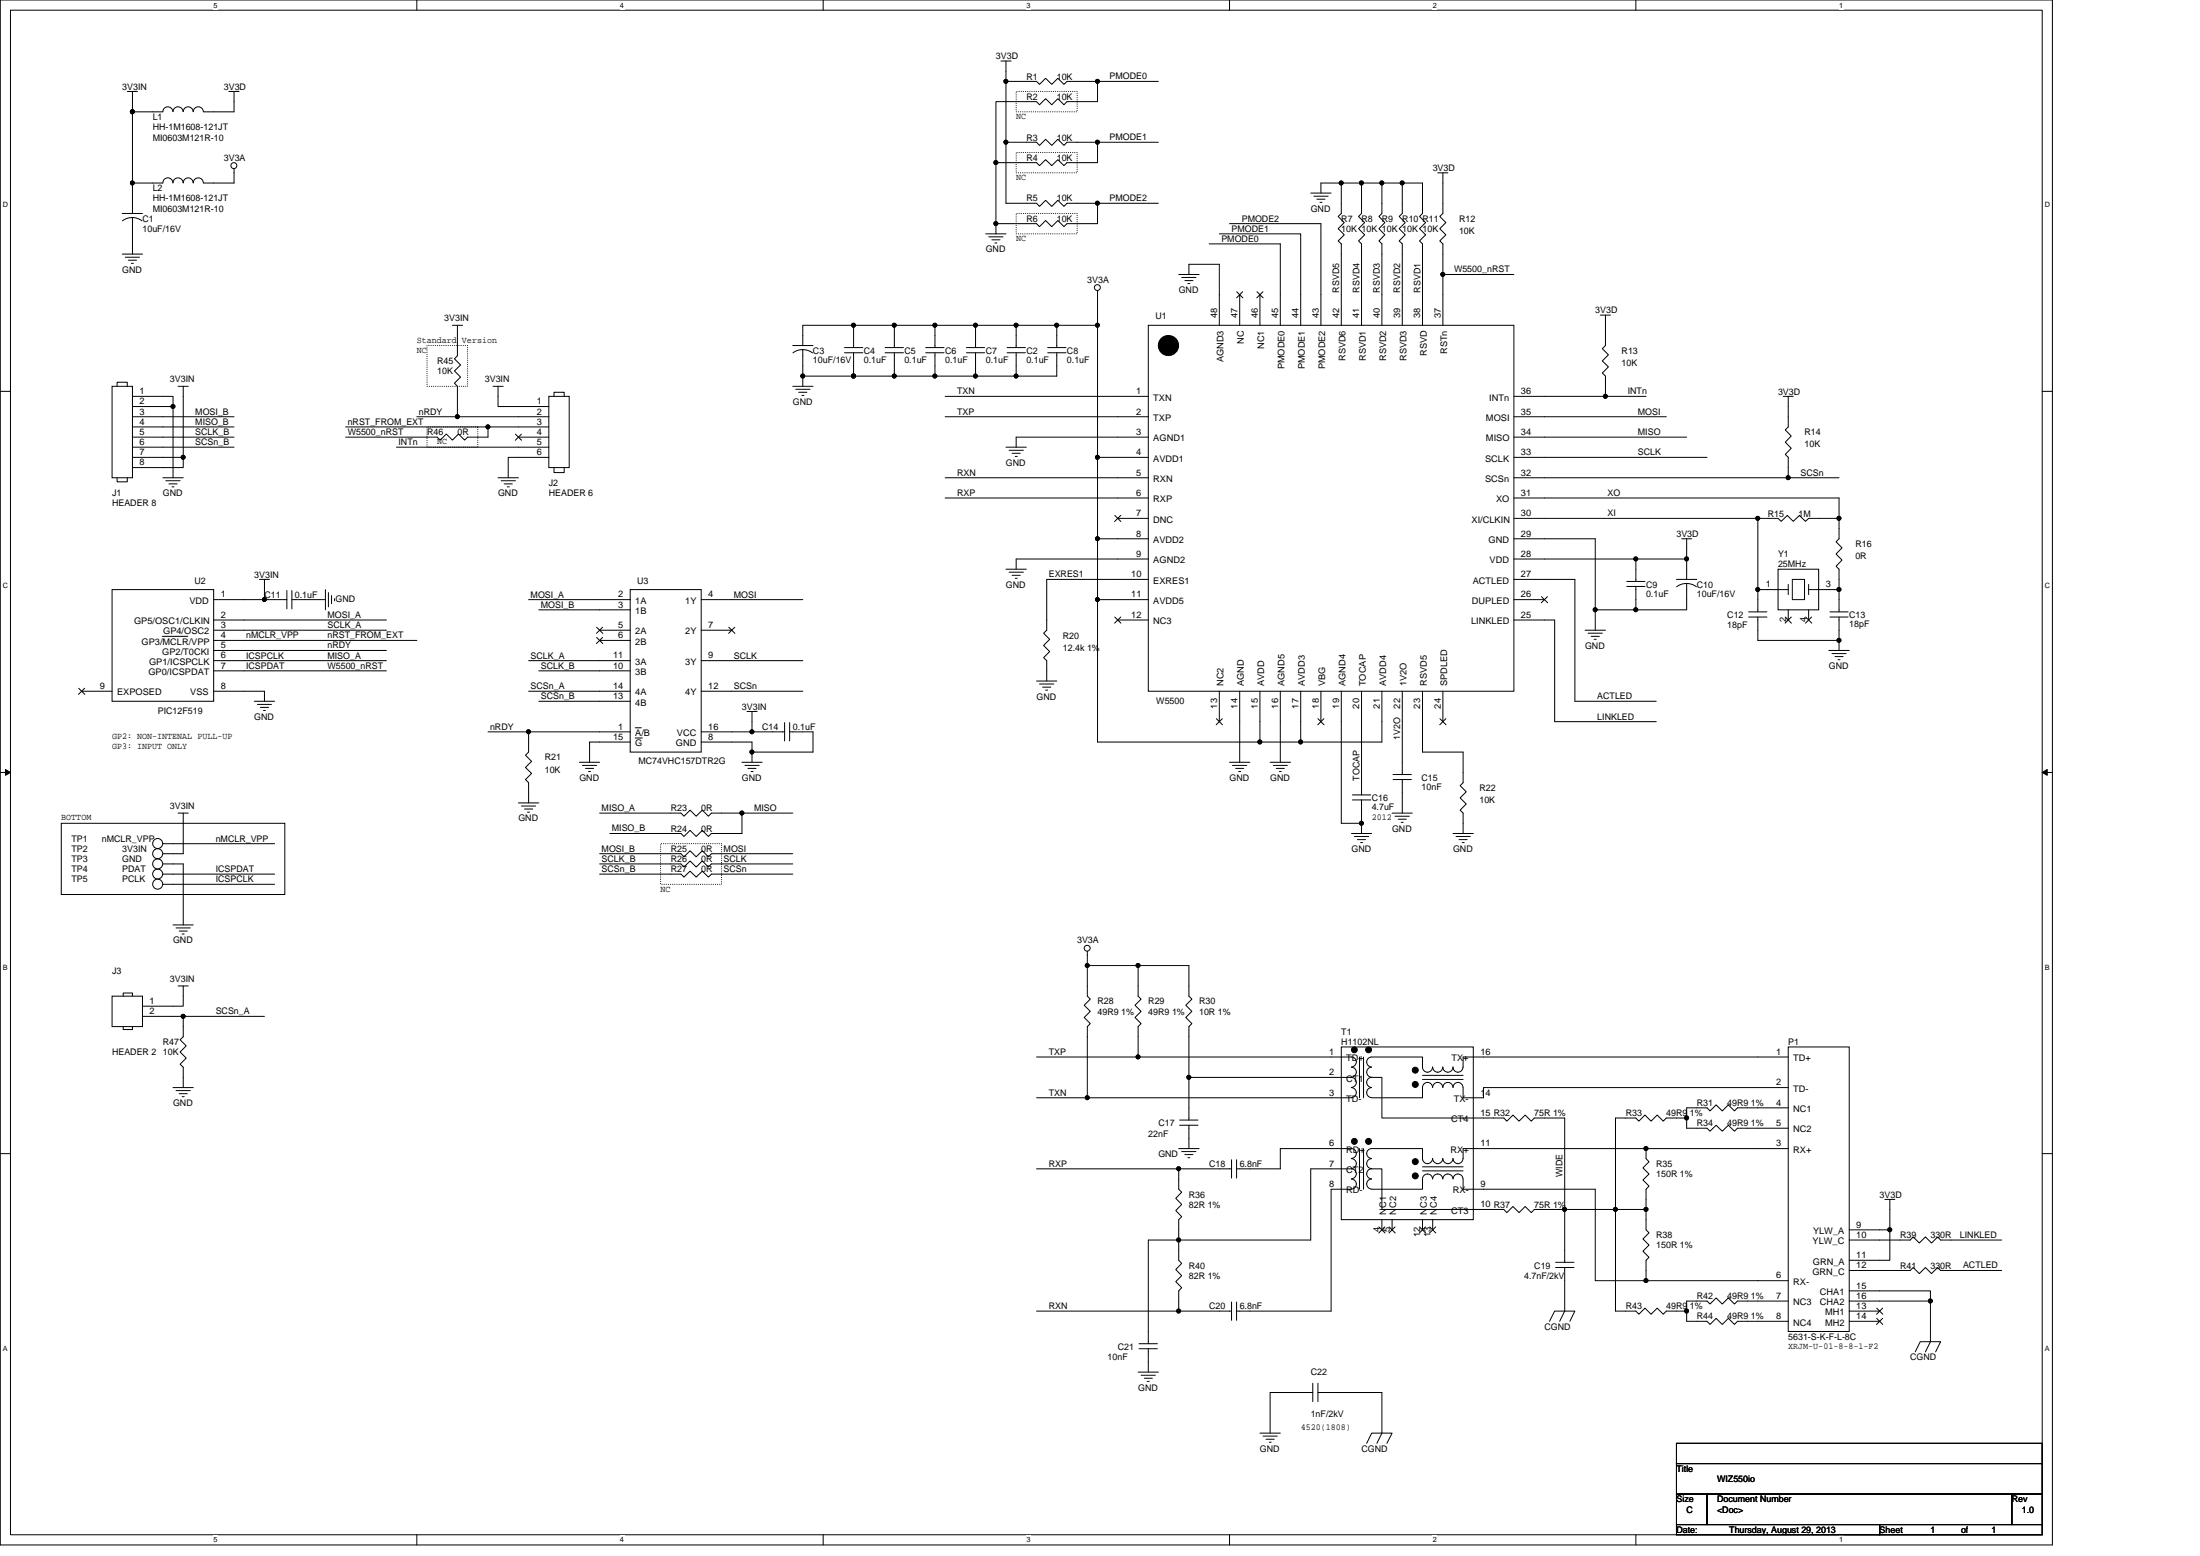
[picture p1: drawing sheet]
<svg xmlns="http://www.w3.org/2000/svg" width="297mm" height="210mm" viewBox="0 0 297 210" stroke-linecap="round" stroke-linejoin="round" font-family="sans-serif">
<path d="M0 0h277.1v208.5h-277.1zM1.4 1.4h274.3v205.7h-274.3z" fill="none" stroke="#000" stroke-width=".14"/>
<g fill="#fff">
<path d="M28.8 .1h.6v1.1h-.6z"/>
<path d="M28.8 207.3h.6v1.1h-.6z"/>
</g>
<path d="M56.3 0v1.4M56.3 207.1v1.4" fill="none" stroke="#000" stroke-width=".14"/>
<g fill="#fff">
<path d="M83.7 .1h.6v1.1h-.6z"/>
<path d="M83.7 207.3h.6v1.1h-.6z"/>
</g>
<path d="M111.1 0v1.4M111.1 207.1v1.4" fill="none" stroke="#000" stroke-width=".14"/>
<g fill="#fff">
<path d="M138.6 .1h.5v1.1h-.5z"/>
<path d="M138.6 207.3h.5v1.1h-.5z"/>
</g>
<path d="M166 0v1.4M166 207.1v1.4" fill="none" stroke="#000" stroke-width=".14"/>
<g fill="#fff">
<path d="M193.4 .1h.6v1.1h-.6z"/>
<path d="M193.4 207.3h.6v1.1h-.6z"/>
</g>
<path d="M220.9 0v1.4M220.9 207.1v1.4" fill="none" stroke="#000" stroke-width=".14"/>
<g fill="#fff">
<path d="M248.3 .1h.6v1.1h-.6z"/>
<path d="M248.3 207.3h.6v1.1h-.6z"/>
<path d="M.4 27.1h.7v1.1h-.7z"/>
<path d="M276.1 27.1h.7v1.1h-.7z"/>
<path d="M.4 78.5h.7v1.1h-.7z"/>
<path d="M276.1 78.5h.7v1.1h-.7z"/>
</g>
<path d="M0 52.8h1.4M275.7 52.8h1.4" fill="none" stroke="#000" stroke-width=".14"/>
<g fill="#fff">
<path d="M.4 130h.7v1.1h-.7z"/>
<path d="M276.1 130h.7v1.1h-.7z"/>
</g>
<path d="M0 104.2h1.4M275.7 104.2h1.4" fill="none" stroke="#000" stroke-width=".14"/>
<path d="M.7 103.8l.7 .4-.7 .4zM275.7 104.2l.7-.4v.8z" fill="#000" stroke="#000" stroke-width=".14"/>
<g fill="#fff">
<path d="M.4 181.4h.7v1.1h-.7z"/>
<path d="M276.1 181.4h.7v1.1h-.7z"/>
</g>
<g fill="none" stroke="#000" stroke-width=".14">
<path d="M17.2 12.3h1.4M17.9 15.1v9.6M17.9 15.1h4.1M17.9 12.3v2.8M22 15.1a.69 .69 0 0 1 .7-.7 .69 .69 0 0 1 .7 .7 .68 .68 0 0 1 .6-.7 .68 .68 0 0 1 .7 .7M24.7 15.1a.67 .67 0 0 1 .7-.7 .67 .67 0 0 1 .7 .7M26.1 15.1a.68 .68 0 0 1 .7-.7 .68 .68 0 0 1 .6 .7M30.9 12.3h1.4M31.6 12.3v2.8h-4.1M135.1 8.2h1.4M135.8 8.2v2.8M135.8 11v8.2"/>
<path d="M135.8 11h4.2l.4 .4 .8-.8 .8 .8 .8-.8 .9 .8 .4-.4h4.1M135.8 19.2h4.2l.4 .4 .8-.8 .8 .8 .8-.8 .9 .8 .4-.4h4.1M135.8 19.2v8.2h4.2l.4 .5 .8-.9 .8 .9 .8-.9 .9 .9 .4-.5h4.1M148.2 11h8.2M148.2 19.2h8.2M148.2 19.2v2.7h-4.1l-.4 .5-.9-.9-.8 .9-.8-.9-.8 .9-.4-.5h-5.5M148.2 11v2.7h-4.1l-.4 .4-.9-.8-.8 .8-.8-.8-.8 .8-.4-.4h-5.5v8.2M16.5 34.3h2.7M16.5 28.8h2.7M16.5 29.8a2.15 2.15 0 0 1 1.4-.4 2.14 2.14 0 0 1 1.3 .4M16.9 34.7h1.9M17.3 35.1h1.1"/>
<path d="M17.7 35.5h.3M17.9 24.7v4.1M17.9 24.7h4.1M17.9 29.4v4.9M22 24.7a.69 .69 0 0 1 .7-.7 .69 .69 0 0 1 .7 .7 .68 .68 0 0 1 .6-.7 .68 .68 0 0 1 .7 .7M24.7 24.7a.67 .67 0 0 1 .7-.7 .67 .67 0 0 1 .7 .7M26.1 24.7a.68 .68 0 0 1 .7-.7 .68 .68 0 0 1 .6 .7M31.6 22.8v1.9h-4.1M133.1 31.6h2.7M133.5 32h1.9M133.9 32.4h1.1M134.3 32.8h.3"/>
<path d="M134.5 21.9v8.3M134.5 30.2v1.4M148.2 27.4h8.2M148.2 39.2v4.7M148.2 27.4v2.8h-4.1l-.4 .4-.9-.8-.8 .8-.8-.8-.8 .8-.4-.4h-5.5M159.1 37h2.8M159.6 37.4h1.9M160 37.9h1.1M160.4 38.3h.3M160.5 37v-1.3h4.1v8.2M163.3 32.9h9.6v11M164.6 31.6h11v12.3"/>
<path d="M166 30.2h12.3v13.7M167 39.4l.8 .8M167.4 39.8v4.1M167.8 39.4l-.8 .8M169.7 39.4l.8 .8M170.1 39.8v4.1M170.5 39.4l-.8 .8M177 26.1h2.7M177.4 26.5h1.9M177.8 26.9h1.1M178.2 27.3h.3M181.1 24.7h2.7"/>
<path d="M181.1 24.7h-2.8v1.4M181.1 24.7v4.1l-.4 .4 .8 .8-.8 .9 .8 .8-.8 .8 .4 .4v11M183.8 24.7h2.8M183.8 24.7v4.1l-.4 .4 .9 .8-.9 .9 .9 .8-.9 .8 .4 .4v11M186.6 24.7h2.7M186.6 24.7v4.1l-.4 .4 .8 .8-.8 .9 .8 .8-.8 .8 .4 .4v11M189.3 24.7h2.8v4.1l-.4 .4 .8 .8-.8 .9 .8 .8-.8 .8 .4 .4v11M189.3 24.7v4.1l-.4 .4 .8 .8-.8 .9 .8 .8-.8 .8 .4 .4v11M194.1 23.3h1.4M194.8 23.3v5.5l-.4 .4 .8 .8-.8 .9 .8 .8-.8 .8 .4 .4v4.1M194.8 37h9.6M194.8 37v6.9"/>
<path d="M15.1 52.1h2.8v12.4h-2.8zM15.8 52.1v-.5h1.4v.5M17.9 54.9h5.5M17.9 59h13.7M17.9 57.6h13.7M17.9 56.2h13.7M17.9 53.5h5.5v1.4M23.4 54.9v9.6M24 52.1h1.4M24.7 52.1v9.6M46.7 57.6h19.2M61.1 43.9h1.4"/>
<path d="M61.8 56.2h12.3M61.8 43.9v4.1l-.4 .4 .8 .9-.8 .8 .8 .8-.8 .8 .4 .4v4.1h-5.5M65.9 57.6h8.2M65.9 57.6v1.4h-2.8l-.4 .4-.8-.8-.8 .8-.8-.8-.9 .8-.4-.4h-12.3M66.6 52.1h1.3M67.2 52.1v2.8h6.9M69.6 58.6l.8 .8M70 59h4.1M70.4 58.6l-.8 .8M74.1 53.5h2.8v9.6h-2.8zM74.8 53.5v-.6h1.4v.6M107 46.6h2.8"/>
<path d="M107 52.1h2.8M107.1 47.6a2.05 2.05 0 0 1 1.3-.4 2.14 2.14 0 0 1 1.3 .4M107.4 52.5h2M107.8 52.9h1.1M108.3 53.4h.2M108.4 47.2v3.6M108.4 50.8h6.8M108.4 50.8v1.3M114 47.6h2.5M114 46.9h2.5M115.2 47.6v3.2M115.2 43.9h-6.8v2.7"/>
<path d="M115.2 43.9v3M115.2 50.8h5.6M115.2 43.9h5.6M119.5 47.6h2.5M119.5 46.9h2.5M120.8 47.6v3.2M120.8 43.9v3M120.8 43.9h5.4M120.8 50.8h5.4M125 47.6h2.5M125 46.9h2.5M126.2 47.6v3.2"/>
<path d="M126.2 43.9v3M126.2 43.9h5.5M126.2 50.8h5.5M127.6 53.5h27.4M127.6 56.2h27.4M130.5 47.6h2.4M130.5 46.9h2.4M131.7 47.6v3.2M131.7 43.9v3M131.7 50.8h5.5M131.7 43.9h5.5M136 47.6h2.4"/>
<path d="M136 46.9h2.4M137.2 47.6v3.2M137.2 43.9v3M137.2 43.9h5.5M141.5 47.6h2.4M141.5 46.9h2.4M142.7 47.6v3.2h-5.5M142.7 43.9h5.5M142.7 43.9v3M148.2 43.9v17.8M155 59h-17.8v1.3M155 43.9h49.4v49.4h-49.4z"/>
<path d="M204.4 59h23.3M204.4 56.2h20.6M204.4 53.5h12.4M216.1 42.5h1.3M216.8 53.5h5.4M216.8 42.5v4.1l-.5 .5 .9 .8-.9 .8 .9 .8-.9 .8 .5 .5v2.7M240.8 53.5h1.3M241.4 53.5v4.1l-.4 .4 .8 .8-.8 .9 .8 .8-.8 .8 .4 .4v2.8M15.1 79.6h13.7v15h-13.7zM15.8 64.5v.5h1.4v-.5M17.9 61.7h6.8M17.9 60.3h13.7"/>
<path d="M22 64.5h2.7M22.4 64.9h1.9M22.8 65.3h1.1M23.2 65.7h.3M24.7 61.7v1.4h-6.8M35 78.2h1.4M35.7 78.2v2.7M38.7 79.7v2.5M39.4 79.7v2.5M43.9 79.6v2.7M44.3 80v1.9M53.5 60.3h20.6"/>
<path d="M67.2 64.5h2.8M67.7 64.9h1.9M68.1 65.3h1.1M68.5 65.7h.3M74.1 61.7h-5.5v2.8M74.8 63.1v.7h1.4v-.7M85.1 79.6h9.6v21.9h-9.6zM127.6 67.2h27.4M135.8 60.3h2.8M135.8 76.8h2.8M136.2 60.8h2M136.2 77.2h2"/>
<path d="M136.6 61.2h1.1M136.6 77.6h1.1M137.1 61.6h.2M137.1 78h.2M148.2 61.7v11M148.2 61.7h6.8M148.2 72.7h6.8M148.2 72.7v8.2M150.5 69.6l.8 .8M150.9 70h4.1M151.3 69.6l-.8 .8M155 78.2h-13.7v6.8l-.4 .4 .8 .9-.8 .8 .8 .8-.8 .9 .4 .4v2.7"/>
<path d="M155 75.4h-17.8v1.4M155 64.5h-27.4M204.4 72.7h11v9.6M204.4 70h32.9M204.4 67.2h43.9v2.8M204.4 75.4h16.5M204.4 64.5h37M204.4 78.2h8.2v16.4h11M219.6 79.1h2.5M219.6 78.5h2.5M220.9 75.4v3.1M220.9 79.1v3.2"/>
<path d="M220.9 75.4h6.8M226.4 78.2h2.7M226.4 79.2a2.22 2.22 0 0 1 2.6 0M227.1 72.7h1.3M227.7 75.4v2.8M227.7 72.7v2.7M227.7 78.7v3.6h-6.8M230.5 61.7h-26.1M237.3 79.6v3M237.3 70v9.6h4.1M240.1 76.8h5.5v5.5h-5.5zM241.4 64.5h6.9"/>
<path d="M241.4 78.9v1.3M242 78.2h1.6v2.7h-1.6zM244.2 79.6h4.1M244.2 78.9v1.3M248.3 70v2.7l-.4 .4 .8 .8-.8 .9 .8 .8-.8 .8 .4 .4v2.8M248.3 70h-4.1l-.4 .4-.9-.8-.8 .8-.8-.8-.8 .8-.4-.4h-2.8M248.3 79.6v3M10.6 92.9l.8 .8M11 93.3h4.1M11.4 92.9l-.8 .8M21.9 85.9h3.5M28.8 93.3h6.9v1.3"/>
<path d="M28.8 80.9h6.9M28.8 83.7h23.4M28.8 85h23.4M28.8 87.8h23.4M28.8 90.5h23.4M28.8 86.4h27.5M28.8 89.2h23.4M34.3 94.6h2.8M34.8 95.1h1.9M35.2 95.5h1.1M35.6 95.9h.2M35.7 80.9h3"/>
<path d="M39.4 80.9h4.5M44.8 80.4v1.1M45.2 80.8v.3M65.9 98.8h5.5v2.7l-.5 .4 .9 .8-.9 .9 .9 .8-.9 .8 .5 .4v2.8M71.4 89.2h13.7M71.4 80.9h13.7M71.4 98.8h13.7M71.4 93.3h13.7M72.7 82.3h12.4M72.7 90.5h12.4M72.7 94.6h12.4M80.6 84.6l.8 .9"/>
<path d="M80.6 86l.8 .8M81 85h4.1M81 86.4h4.1M81.4 84.6l-.9 .9M81.4 86l-.9 .8M85.8 98.2h.8M85.8 99.6h.9M94.7 98.8h6.8M94.7 80.9h13.7M94.7 89.2h13.7M94.7 85h4.1M98.4 84.6l.8 .9"/>
<path d="M99.2 84.6l-.8 .9M100.9 96h1.3M101.5 98.8h4.4M101.5 96v2.8M105.9 97.5v2.5M106.6 98.8h3.2v2.7h-8.3M106.6 97.5v2.5M108.4 93.3h-13.7M140 91.9h2.7M140.4 92.3h1.9M140.8 92.7h1.1M141.2 93.1h.3"/>
<path d="M148.2 80.9v19.2h21.9M148.2 80.9h6.8M150.5 83.3l.8 .8M150.9 83.7h4.1M151.3 83.3l-.8 .8M164.2 97l.9 .8M164.6 93.3v4.1M165 97l-.8 .8M167.4 93.3v9.6M170.1 93.3v6.8M172.9 93.3v9.6M175.6 93.3v6.8"/>
<path d="M177.9 97l.9 .8M178.3 93.3v4.1M178.7 97l-.8 .8M181.1 93.3v17.8h2.7M183.8 93.3v14M186.6 93.3v6.8h-11M189.3 93.3v11.2M192.1 93.3v8.2h5.4v4.1l-.4 .4 .9 .8-.9 .9 .9 .8-.9 .8 .4 .4v2.8M194.4 97l.8 .8M194.8 93.3v4.1M195.2 97l-.8 .8M204.4 83.7h5.5v13.7h13.7"/>
<path d="M204.4 80.9h4.1M208.1 80.5l.9 .8M208.9 80.5l-.8 .8M214 85h2.8M214.4 85.4h1.9M214.8 85.9h1.1M215.2 86.3h.3M215.4 82.3h5.5M215.4 82.3v2.7M236.1 83.3h2.5M236.1 82.6h2.5M237.3 83.3v3.1h11"/>
<path d="M241 83.3l.9 .8M241.4 82.3v1.4M241.8 83.3l-.8 .8M243.8 83.3l.8 .8M244.2 82.3v1.4M244.6 83.3l-.8 .8M246.9 87.8h2.8M247.1 83.3h2.4M247.1 82.6h2.4M247.4 88.2h1.9M247.8 88.6h1.1M248.2 89h.2"/>
<path d="M248.3 83.3v4.5M8.3 111.1h30.2v9.6h-30.2zM22 113.9h15.1M22 118h15.1M22 116.6h2.7v8.2M24 109.7h1.4M24.7 109.7v5.5h-2.7M37.1 119.3h-15.1M70 108.4h2.7M70.4 108.8h1.9M70.8 109.2h1.1M71.2 109.6h.3"/>
<path d="M78.2 102.9h2.8M78.6 103.3h2M79.1 103.7h1.1M79.5 104.1h.2M81 118h10.9l.4 .4 .9-.8 .8 .8 .8-.8 .8 .8 .5-.4h10.9M81 116.6h10.9l.4 .4 .9-.8 .8 .8 .8-.8 .8 .8 .5-.4h10.9M81 115.2h10.9l.4 .4 .9-.8 .8 .8 .8-.8 .8 .8 .5-.4h10.9M81 109.7h10.9l.4 .5 .9-.9 .8 .9 .8-.9 .8 .9 .5-.5h4.1M85.1 100.1h-5.5v2.8M94.7 100.1h6.8v1.4M100.2 109.7v2.8h-4.1l-.5 .4-.8-.8-.8 .8-.8-.8-.9 .8-.4-.4h-9.6M100.2 102.9h2.7"/>
<path d="M100.2 109.7h6.8M100.6 103.3h1.9M101 103.7h1.1M101.4 104.1h.3M101.5 101.5v1.4M166 102.9h2.8M166.4 103.3h1.9M166.8 103.7h1.1M167.2 104.1h.3M170.1 100.1h5.5M171.5 102.9h2.7M171.9 103.3h1.9"/>
<path d="M172.3 103.7h1.1M172.7 104.1h.3M182.5 112.5h2.7M182.6 108h2.5M182.6 107.3h2.5M182.9 112.9h1.9M183.3 113.3h1.1M183.7 113.7h.3M183.8 108v3.1M183.8 111.1v1.4M188 109.7h2.7M188.1 105.2h2.5"/>
<path d="M188.1 104.5h2.5M188.4 110.2h1.9M188.8 110.6h1.1M189.2 111h.3M189.3 105.2v4.5M196.2 112.5h2.7M196.6 112.9h1.9M197 113.3h1.1M197.4 113.7h.3M15.1 134.4h4.1v4.1h-4.1zM16.6 138.5v.4h1.3v-.4M16.6 134.4v-.4h1.3v.4"/>
<path d="M19.2 137.2h5.5M23.4 124.8h2.7M23.8 125.2h1.9M24 133.1h1.4M24.2 125.6h1.1M24.6 126h.3M24.7 137.2v2.7l-.4 .4 .8 .8-.8 .9 .8 .8-.8 .8 .4 .4v2.8M24.7 137.2h11M24.7 133.1v2.7h-5.5M146.8 128.4v1.9M146.8 130.3v4.1l.4 .4-.8 .9 .8 .8-.8 .8 .8 .8-.4 .4v9.6M146.8 130.3h6.9"/>
<path d="M153.7 130.3v4.1l.4 .4-.9 .9 .9 .8-.9 .8 .9 .8-.4 .4v4.1M153.7 130.3h6.8v4.1l.4 .4-.8 .9 .8 .8-.8 .8 .8 .8-.4 .4v6.9M0 155.7h1.4M23.4 146.8h2.7M23.8 147.2h1.9M24.2 147.6h1.1M24.6 148h.3M140 148.1h6.8M140 142.6h13.7M140 157.7h19.1M146.8 148.1h35.7M153.7 142.6h28.8"/>
<path d="M159.1 157.7h7.2M159.1 157.7v2.8l.5 .4-.9 .8 .9 .8-.9 .9 .9 .8-.5 .4v2.7M159.1 155h2.8M159.3 151.8h2.5M159.3 151.2h2.5M159.6 155.4h1.9M160 155.8h1.1M160.4 156.2h.3M160.5 151.8v3.2M160.5 145.4h22M160.5 145.4v5.8M166.3 156.5v2.5"/>
<path d="M167 156.5v2.5M181.1 141.3h17.8v23.3h-17.8zM182.5 155a.67 .67 0 0 1 .6 .7 .67 .67 0 0 1-.6 .6 .69 .69 0 0 1 .6 .7 .69 .69 0 0 1-.6 .7M182.5 144a.69 .69 0 0 1 .6 .7 .69 .69 0 0 1-.6 .7 .69 .69 0 0 1 .6 .7 .69 .69 0 0 1-.6 .7 .68 .68 0 0 1 .6 .6 .68 .68 0 0 1-.6 .7M182.5 142.6a.68 .68 0 0 1 .6 .7 .68 .68 0 0 1-.6 .7M182.5 157.7a.68 .68 0 0 1 .6 .7 .68 .68 0 0 1-.6 .7M182.5 159.1a.68 .68 0 0 1 .6 .7 .68 .68 0 0 1-.6 .7M182.5 155h-9.6v2.7h-5.9M182.5 157.7h-5.5v9.6h-17.9M183.6 142.6v5.5M183.6 155v5.5M184.1 155v5.5"/>
<path d="M184.1 142.6v5.5M185.2 155a.67 .67 0 0 0-.7 .7 .67 .67 0 0 0 .7 .6 .69 .69 0 0 0-.7 .7 .69 .69 0 0 0 .7 .7M185.2 144a.69 .69 0 0 0-.7 .7 .69 .69 0 0 0 .7 .7 .68 .68 0 0 0-.7 .7 .68 .68 0 0 0 .7 .6 .69 .69 0 0 0-.7 .7 .69 .69 0 0 0 .7 .7M185.2 142.6a.68 .68 0 0 0-.7 .7 .68 .68 0 0 0 .7 .7M185.2 159.1a.68 .68 0 0 0-.7 .7 .68 .68 0 0 0 .7 .7M185.2 157.7a.68 .68 0 0 0-.7 .7 .68 .68 0 0 0 .7 .7M185.2 145.4h1.4v5.5h16.4l.5 .4 .8-.8 .8 .8 .8-.8 .9 .8 .4-.4h4.1v12.3M185.2 157.7h1.4v5.5h16.4l.5 .4 .8-.8 .8 .8 .8-.8 .9 .8 .4-.4h4.1M185.2 155h6.9v1.3a.68 .68 0 0 0 .6 .7 .68 .68 0 0 0 .7-.7M185.2 142.6h6.9v1.4M192.1 158h5.4M192.1 145.1h5.4"/>
<path d="M192.1 144a.68 .68 0 0 0 .6 .7 .68 .68 0 0 0 .7-.7M192.1 159.1v1.4h-6.9M192.1 146.8h.1M192.1 156.4h.1M192.1 145.7h5.4M192.1 157.5h5.4M193.4 159.1a.68 .68 0 0 0-.7-.7 .68 .68 0 0 0-.6 .7M193.4 146.7a.68 .68 0 0 0-.7-.6 .68 .68 0 0 0-.6 .6v1.4h-6.9M193.4 146.7a.68 .68 0 0 1 .7-.6 .68 .68 0 0 1 .7 .6M194.8 144a.68 .68 0 0 1-.7 .7 .68 .68 0 0 1-.7-.7M194.8 156.3a.68 .68 0 0 1-.7 .7 .68 .68 0 0 1-.7-.7M194.8 159.1a.68 .68 0 0 0-.7-.7 .68 .68 0 0 0-.7 .7"/>
<path d="M194.8 144a.69 .69 0 0 0 .7 .7 .69 .69 0 0 0 .7-.7 .67 .67 0 0 0 .7 .7 .67 .67 0 0 0 .6-.7M194.8 146.7a.69 .69 0 0 1 .7-.6 .69 .69 0 0 1 .7 .6 .68 .68 0 0 1 .7-.6 .68 .68 0 0 1 .6 .7v1.3h2.8v-1.3h41.1M197.5 159.1a.68 .68 0 0 0-.7-.7 .68 .68 0 0 0-.6 .7 .68 .68 0 0 0-.7-.7 .68 .68 0 0 0-.7 .7M197.5 150.9h.1M197.5 159.1v1.4h17.9v12.3h6.8M222.2 155h-24.7v1.3a.67 .67 0 0 1-.6 .7 .67 .67 0 0 1-.7-.7 .69 .69 0 0 1-.7 .7 .69 .69 0 0 1-.7-.7M222.2 155v1.4l.4 .4-.8 .8 .8 .8-.8 .8 .8 .9-.4 .4v2.7M222.2 155h19.2M227.7 150.9v1.4h2.8l.4 .4 .8-.9 .8 .9 .9-.9 .8 .9 .4-.4h6.8M227.7 150.9h-2.7l-.4 .4-.9-.8-.8 .8-.8-.8-.8 .8-.4-.4h-2.8v12.3M241.4 141.3h8.3v38.4h-8.3zM241.4 142.6h-43.9v1.4"/>
<path d="M241.4 149.5h-6.8l-.4 .4-.8-.8-.9 .8-.8-.8-.8 .8-.4-.4h-2.8v1.4M275.7 155.7h1.4M140 176.9h19.1M159.1 167.3v2.8l.5 .4-.9 .8 .9 .8-.9 .9 .9 .8-.5 .4v2.7M159.1 167.3h-4.1v14M166.3 175.7v2.5M166.3 176.9h-7.2M167 175.7v2.5M182.5 160.5h-2.8v16.4h-12.7M186.2 165.6l.8 .8M186.6 164.6v1.4M187 165.6l-.8 .8"/>
<path d="M187.6 165.6l.8 .8M188 164.6v1.4M188.4 165.6l-.9 .8M191.7 165.6l.8 .8M192.1 164.6v1.4M192.5 165.6l-.9 .8M193 165.6l.9 .8M193.4 164.6v1.4M193.8 165.6l-.8 .8M209.2 178.3l.7-1.4h2.7l-.6 1.4M210 171h2.5M210 170.3h2.5"/>
<path d="M211.3 163.2v7.1M211.3 171v5.9l-.7 1.4M211.3 163.2h6.8M218.1 163.2h4.1M218.1 163.2v13.7h2.8l.4 .5 .8-.9 .8 .9 .8-.9 .9 .9 .4-.5h2.7M222.2 163.2v2.8l.4 .4-.8 .8 .8 .8-.8 .8 .8 .9-.4 .4v2.7M227.7 176.9v1.4h2.8l.4 .4 .8-.8 .8 .8 .9-.8 .8 .8 .4-.4h6.8M241.4 172.8h-19.2M241.4 175.6h-6.8l-.4 .4-.8-.8-.9 .8-.8-.8-.8 .8-.4-.4h-2.8v1.3M249.7 167.3h8.2l.4-.4 .8 .8 .9-.8 .8 .8 .8-.8 .4 .4h8.3M249.7 171.4h8.2l.4-.4 .8 .9 .9-.9 .8 .9 .8-.9 .4 .4 8.3 .1M249.7 174.2h10.9v1.4"/>
<path d="M249.7 176.9h4.1M249.7 178.3h4.1M253.4 176.5l.8 .9M253.4 177.9l.8 .8M254.2 176.5l-.8 .9M254.2 177.9l-.8 .8M254.5 161.9h1.3M255.2 166v4.1h-5.5M255.2 161.9v4.1h-5.5M260.6 175.6h-10.9M260.6 175.6v5.5l-.6 1.3M153.7 185.2h2.7"/>
<path d="M153.8 182h2.5M153.8 181.3h2.5M154.1 185.6h1.9M154.5 186h1.1M154.9 186.4h.3M155 182v3.2M170.1 193.4h2.8M170.5 193.8h2M170.9 194.2h1.1M171.4 194.6h.2M177.2 186.7v2.4M177.2 187.9h-5.7v5.5"/>
<path d="M177.9 187.9h8.7v5.5l-.7 1.4M177.9 186.7v2.4M184.5 194.8l.7-1.4h2.8l-.7 1.4M226.4 194.8h49.3v2.7h-49.3zM226.4 197.5h49.3v4.1h-49.3zM258.6 182.4l.7-1.3h2.7l-.7 1.3M226.4 201.6h4.1v4.1h-4.1zM226.4 205.7h27.4v1.4h-27.4zM230.5 201.6h41.1v4.1h-41.1zM253.8 205.7h21.9v1.4h-21.9zM271.6 201.6h4.1v4.1h-4.1z"/>
<circle cx="31.6" cy="22.3" r=".4"/>
<circle cx="148.2" cy="38.8" r=".4"/>
<circle cx="21.3" cy="113.8" r=".68"/>
<circle cx="21.3" cy="115.2" r=".68"/>
<circle cx="21.3" cy="116.6" r=".68"/>
<circle cx="21.3" cy="119.3" r=".68"/>
<circle cx="21.3" cy="118" r=".67"/>
<circle cx="146.8" cy="128" r=".4"/>
</g>
<path d="M137.2 12.3h8.2v2.8h-8.2zM137.2 28.8h8.2v2.8h-8.2zM137.2 20.6h8.2v2.7h-8.2zM57.7 46.6h5.4v5.5h-5.4zM57.7 57.6h6.8v2.7h-6.8zM89.2 113.9h8.2v5.4h-8.2z" fill="none" stroke="#000" stroke-width=".14" stroke-dasharray="0 .3"/>
<g fill="#000" stroke="#000" stroke-width=".14">
<circle cx="17.9" cy="15.1" r=".27"/>
<circle cx="135.8" cy="11" r=".27"/>
<circle cx="135.8" cy="19.2" r=".27"/>
<circle cx="148.2" cy="11" r=".27"/>
<circle cx="148.2" cy="19.2" r=".27"/>
<circle cx="17.9" cy="24.7" r=".27"/>
<circle cx="134.5" cy="30.2" r=".27"/>
<circle cx="134.5" cy="21.9" r=".27"/>
<circle cx="148.2" cy="27.4" r=".27"/>
<circle cx="181.1" cy="24.7" r=".27"/>
<circle cx="183.8" cy="24.7" r=".27"/>
<circle cx="186.6" cy="24.7" r=".27"/>
<circle cx="189.3" cy="24.7" r=".27"/>
<circle cx="194.8" cy="37" r=".27"/>
<circle cx="23.4" cy="54.9" r=".27"/>
<circle cx="61.7" cy="56.2" r=".27"/>
<circle cx="65.9" cy="57.6" r=".27"/>
<circle cx="108.4" cy="50.7" r=".27"/>
<circle cx="115.2" cy="43.9" r=".27"/>
<circle cx="115.2" cy="50.7" r=".27"/>
<circle cx="120.7" cy="50.7" r=".27"/>
<circle cx="120.7" cy="43.9" r=".27"/>
<circle cx="126.2" cy="50.7" r=".27"/>
<circle cx="126.2" cy="43.9" r=".27"/>
<circle cx="131.7" cy="43.9" r=".27"/>
<circle cx="131.7" cy="50.7" r=".27"/>
<circle cx="137.2" cy="50.7" r=".27"/>
<circle cx="137.2" cy="43.9" r=".27"/>
<circle cx="142.7" cy="43.9" r=".27"/>
<circle cx="148.2" cy="43.9" r=".27"/>
<circle cx="157.8" cy="46.6" r="1.36"/>
<circle cx="216.8" cy="53.5" r=".27"/>
<circle cx="24.7" cy="61.7" r=".27"/>
<circle cx="148.2" cy="61.7" r=".27"/>
<circle cx="148.2" cy="72.7" r=".27"/>
<circle cx="220.9" cy="75.4" r=".27"/>
<circle cx="227.7" cy="75.4" r=".27"/>
<circle cx="237.3" cy="69.9" r=".27"/>
<circle cx="237.3" cy="79.6" r=".27"/>
<circle cx="241.4" cy="64.5" r=".27"/>
<circle cx="248.3" cy="69.9" r=".27"/>
<circle cx="248.3" cy="79.6" r=".27"/>
<circle cx="35.7" cy="80.9" r=".27"/>
<circle cx="71.4" cy="98.8" r=".27"/>
<circle cx="101.5" cy="98.8" r=".27"/>
<circle cx="148.2" cy="80.9" r=".27"/>
<circle cx="215.4" cy="82.3" r=".27"/>
<circle cx="220.9" cy="82.3" r=".27"/>
<circle cx="248.3" cy="86.4" r=".27"/>
<circle cx="100.2" cy="109.7" r=".27"/>
<circle cx="101.5" cy="101.5" r=".27"/>
<circle cx="170.1" cy="100.1" r=".27"/>
<circle cx="175.6" cy="100.1" r=".27"/>
<circle cx="183.8" cy="111.1" r=".27"/>
<circle cx="24.7" cy="137.1" r=".27"/>
<circle cx="146.8" cy="130.3" r=".27"/>
<circle cx="153.7" cy="130.3" r=".27"/>
<circle cx="146.8" cy="148.1" r=".27"/>
<circle cx="153.7" cy="142.6" r=".27"/>
<circle cx="159.1" cy="157.7" r=".27"/>
<circle cx="160.5" cy="145.4" r=".27"/>
<circle cx="182.9" cy="154" r=".4"/>
<circle cx="182.9" cy="141.7" r=".39"/>
<circle cx="184.8" cy="154" r=".4"/>
<circle cx="184.8" cy="141.7" r=".4"/>
<circle cx="191.1" cy="158.7" r=".4"/>
<circle cx="191.1" cy="156.8" r=".4"/>
<circle cx="191.1" cy="146.3" r=".4"/>
<circle cx="191.1" cy="144.4" r=".4"/>
<circle cx="222.2" cy="155" r=".27"/>
<circle cx="227.7" cy="150.9" r=".27"/>
<circle cx="159.1" cy="167.3" r=".27"/>
<circle cx="159.1" cy="176.9" r=".27"/>
<circle cx="211.2" cy="163.2" r=".27"/>
<circle cx="218.1" cy="163.2" r=".27"/>
<circle cx="222.2" cy="163.2" r=".27"/>
<circle cx="222.2" cy="172.8" r=".27"/>
<circle cx="227.7" cy="176.9" r=".27"/>
<circle cx="255.1" cy="166" r=".27"/>
<circle cx="260.6" cy="175.6" r=".27"/>
</g>
<g font-size="1.2">
<text x="134.5" y="8">3V3D</text>
<text x="138.6" y="10.7">R1</text>
<text x="142.7" y="10.7">10K</text>
<text x="149.8" y="10.7">PMODE0</text>
<text x="16.5" y="12.1">3V3IN</text>
<text x="20.6" y="16.2">L1</text>
<text x="20.6" y="17.6">HH-1M1608-121JT</text>
<text x="30.2" y="12.1">3V3D</text>
<text x="137.2" y="16.1">NC</text>
<text x="138.6" y="13.5">R2</text>
<text x="142.7" y="13.5">10K</text>
<text x="20.6" y="19">MI0603M121R-10</text>
<text x="30.2" y="21.7">3V3A</text>
<text x="138.6" y="21.7">R4</text>
<text x="138.6" y="19">R3</text>
<text x="142.7" y="21.7">10K</text>
<text x="142.7" y="19">10K</text>
<text x="149.8" y="18.9">PMODE1</text>
<text x="193.4" y="23.1">3V3D</text>
<text x="19.2" y="29.9">C1</text>
<text x="20.6" y="25.8">L2</text>
<text x="20.6" y="27.2">HH-1M1608-121JT</text>
<text x="20.6" y="28.6">MI0603M121R-10</text>
<text x="137.2" y="24.3">NC</text>
<text x="138.6" y="27.2">R5</text>
<text x="138.6" y="29.9">R6</text>
<text x="142.7" y="27.2">10K</text>
<text x="142.7" y="29.9">10K</text>
<text x="149.8" y="27.2">PMODE2</text>
<text x="167.7" y="29.9">PMODE2</text>
<text x="177" y="28.6">GND</text>
<text x="181.1" y="29.9">R7</text>
<text x="183.8" y="29.9">R8</text>
<text x="186.6" y="29.9">R9</text>
<text x="189.3" y="29.9">R10 R11</text>
<text x="197" y="29.9">R12</text>
<text x="19.2" y="31.3">10uF/16V</text>
<text x="133.1" y="34">GND</text>
<text x="137.2" y="32.5">NC</text>
<text x="164.9" y="32.6">PMODE0</text>
<text x="166.3" y="31.3">PMODE1</text>
<text x="181.1" y="31.3">10K 10K 10K 10K 10K</text>
<text x="197" y="31.6">10K</text>
<text x="16.5" y="36.8">GND</text>
<text x="146.8" y="38.2">3V3A</text>
<text x="159.1" y="39.5">GND</text>
<text x="180.8" y="39.5" transform="rotate(-90 180.8 39.5)">RSVD5</text>
<text x="183.6" y="39.5" transform="rotate(-90 183.6 39.5)">RSVD4</text>
<text x="186.3" y="39.5" transform="rotate(-90 186.3 39.5)">RSVD3</text>
<text x="189.1" y="39.5" transform="rotate(-90 189.1 39.5)">RSVD2</text>
<text x="191.8" y="39.5" transform="rotate(-90 191.8 39.5)">RSVD1</text>
<text x="196.3" y="36.8">W5500_nRST</text>
<text x="56.3" y="46.2">Standard Version</text>
<text x="56.3" y="47.6">NC</text>
<text x="60" y="43.4">3V3IN</text>
<text x="109.8" y="47.8">C3</text>
<text x="116.6" y="47.8">C4</text>
<text x="122.1" y="47.8">C5</text>
<text x="127.6" y="47.8">C6</text>
<text x="133.1" y="47.8">C7</text>
<text x="138.6" y="47.8">C2</text>
<text x="144.1" y="47.8">C8</text>
<text x="156" y="43.1">U1</text>
<text x="164.3" y="42.9" transform="rotate(-90 164.3 42.9)">48</text>
<text x="167.1" y="42.9" transform="rotate(-90 167.1 42.9)">47</text>
<text x="168" y="46.4" transform="rotate(-90 168 46.4)">NC</text>
<text x="169.8" y="42.9" transform="rotate(-90 169.8 42.9)">46</text>
<text x="170.7" y="47.1" transform="rotate(-90 170.7 47.1)">NC1</text>
<text x="172.6" y="42.9" transform="rotate(-90 172.6 42.9)">45</text>
<text x="175.3" y="42.9" transform="rotate(-90 175.3 42.9)">44</text>
<text x="178.1" y="42.9" transform="rotate(-90 178.1 42.9)">43</text>
<text x="180.8" y="42.9" transform="rotate(-90 180.8 42.9)">42</text>
<text x="183.5" y="42.9" transform="rotate(-90 183.5 42.9)">41</text>
<text x="186.3" y="42.9" transform="rotate(-90 186.3 42.9)">40</text>
<text x="189" y="42.9" transform="rotate(-90 189 42.9)">39</text>
<text x="191.8" y="42.9" transform="rotate(-90 191.8 42.9)">38</text>
<text x="194.5" y="42.9" transform="rotate(-90 194.5 42.9)">37</text>
<text x="195.4" y="47.8" transform="rotate(-90 195.4 47.8)">RSTn</text>
<text x="215.4" y="42.3">3V3D</text>
<text x="218.9" y="47.8">R13</text>
<text x="18.8" y="53.2">1</text>
<text x="22.9" y="51.6">3V3IN</text>
<text x="59" y="49.1">R45</text>
<text x="59" y="50.5">10K</text>
<text x="65.5" y="51.6">3V3IN</text>
<text x="109.8" y="49">10uF/16V</text>
<text x="116.6" y="49">0.1uF</text>
<text x="122.1" y="49">0.1uF</text>
<text x="127.6" y="49">0.1uF</text>
<text x="129.2" y="53.2">TXN</text>
<text x="133.1" y="49">0.1uF</text>
<text x="138.6" y="49">0.1uF</text>
<text x="144.1" y="49">0.1uF</text>
<text x="153.4" y="53.2">1</text>
<text x="165.2" y="48.9" transform="rotate(-90 165.2 48.9)">AGND3</text>
<text x="173.4" y="49.8" transform="rotate(-90 173.4 49.8)">PMODE0</text>
<text x="176.2" y="49.8" transform="rotate(-90 176.2 49.8)">PMODE1</text>
<text x="178.9" y="49.8" transform="rotate(-90 178.9 49.8)">PMODE2</text>
<text x="181.7" y="48.7" transform="rotate(-90 181.7 48.7)">RSVD6</text>
<text x="184.4" y="48.7" transform="rotate(-90 184.4 48.7)">RSVD1</text>
<text x="187.2" y="48.7" transform="rotate(-90 187.2 48.7)">RSVD2</text>
<text x="189.9" y="48.7" transform="rotate(-90 189.9 48.7)">RSVD3</text>
<text x="192.6" y="48" transform="rotate(-90 192.6 48)">RSVD</text>
<text x="205.4" y="53.2">36</text>
<text x="218.9" y="49.4">10K</text>
<text x="219.8" y="53.2">INTn</text>
<text x="240.1" y="53.3">3V3D</text>
<text x="18.8" y="54.6">2</text>
<text x="18.8" y="55.9">3</text>
<text x="18.8" y="57.3">4</text>
<text x="18.8" y="58.7">5</text>
<text x="26.4" y="58.7">SCLK_B</text>
<text x="26.4" y="57.3">MISO_B</text>
<text x="26.4" y="56">MOSI_B</text>
<text x="46.9" y="57.3">nRST_FROM_EXT</text>
<text x="46.9" y="58.7">W5500_nRST</text>
<text x="56.6" y="56">nRDY</text>
<text x="57.7" y="58.7">R46</text>
<text x="59" y="60">NC</text>
<text x="61.8" y="58.7">0R</text>
<text x="72.5" y="54.6">1</text>
<text x="72.5" y="55.9">2</text>
<text x="72.5" y="57.3">3</text>
<text x="72.5" y="58.7">4</text>
<text x="107" y="54.6">GND</text>
<text x="129.2" y="56">TXP</text>
<text x="153.4" y="55.9">2</text>
<text x="153.4" y="58.7">3</text>
<text x="155.7" y="54.1">TXN</text>
<text x="155.7" y="56.8">TXP</text>
<text x="155.7" y="59.6">AGND1</text>
<text x="200.6" y="59.6">MISO</text>
<text x="200.6" y="56.8">MOSI</text>
<text x="201.1" y="54.1">INTn</text>
<text x="205.4" y="58.7">34</text>
<text x="205.4" y="55.9">35</text>
<text x="221.1" y="58.7">MISO</text>
<text x="221.1" y="56">MOSI</text>
<text x="243.6" y="58.7">R14</text>
<text x="18.8" y="60">6</text>
<text x="18.8" y="61.4">7</text>
<text x="18.8" y="62.8">8</text>
<text x="26.4" y="60.1">SCSn_B</text>
<text x="53.8" y="60.1">INTn</text>
<text x="72.5" y="60">5</text>
<text x="72.5" y="61.4">6</text>
<text x="74.1" y="65.6">J2</text>
<text x="129.2" y="64.2">RXN</text>
<text x="135.8" y="62.8">GND</text>
<text x="153.4" y="61.4">4</text>
<text x="153.4" y="64.2">5</text>
<text x="155.7" y="62.3">AVDD1</text>
<text x="155.7" y="65">RXN</text>
<text x="200.5" y="65">SCSn</text>
<text x="200.5" y="62.3">SCLK</text>
<text x="205.4" y="64.2">32</text>
<text x="205.4" y="61.4">33</text>
<text x="221.1" y="61.4">SCLK</text>
<text x="243.1" y="64.2">SCSn</text>
<text x="243.6" y="60.4">10K</text>
<text x="15.1" y="67">J1</text>
<text x="15.1" y="68.3">HEADER 8</text>
<text x="22" y="67">GND</text>
<text x="67.2" y="67">GND</text>
<text x="74.1" y="67">HEADER 6</text>
<text x="129.2" y="66.9">RXP</text>
<text x="153.4" y="66.9">6</text>
<text x="153.4" y="69.7">7</text>
<text x="155.7" y="67.8">RXP</text>
<text x="155.7" y="70.5">DNC</text>
<text x="198.7" y="70.5">XI/CLKIN</text>
<text x="202" y="67.8">XO</text>
<text x="205.4" y="66.9">31</text>
<text x="205.4" y="69.7">30</text>
<text x="217" y="69.7">XI</text>
<text x="217" y="66.9">XO</text>
<text x="238.7" y="69.7">R15</text>
<text x="242.8" y="69.7">1M</text>
<text x="34.3" y="77.9">3V3IN</text>
<text x="141.6" y="77.9">EXRES1</text>
<text x="152.7" y="77.9">10</text>
<text x="153.4" y="72.4">8</text>
<text x="153.4" y="75.1">9</text>
<text x="155.7" y="73.3">AVDD2</text>
<text x="155.7" y="76">AGND2</text>
<text x="201" y="73.3">GND</text>
<text x="201.1" y="76">VDD</text>
<text x="205.4" y="77.9">27</text>
<text x="205.4" y="72.4">29</text>
<text x="205.4" y="75.1">28</text>
<text x="226.4" y="72.5">3V3D</text>
<text x="240.1" y="75.2">Y1</text>
<text x="240.1" y="76.6">25MHz</text>
<text x="250.5" y="73.8">R16</text>
<text x="250.5" y="75.5">0R</text>
<text x="25.6" y="81.5">VDD</text>
<text x="26.2" y="78.8">U2</text>
<text x="29.8" y="83.4">2</text>
<text x="29.8" y="80.6">1</text>
<text x="35.7" y="80.7">C11</text>
<text x="39.8" y="80.7">0.1uF</text>
<text x="44.2" y="83.4">MOSI_A</text>
<text x="45.3" y="81.2">GND</text>
<text x="71.6" y="80.6">MOSI_A</text>
<text x="73" y="82">MOSI_B</text>
<text x="83.5" y="80.6">2</text>
<text x="83.5" y="82">3</text>
<text x="85.8" y="81.5">1A</text>
<text x="85.8" y="82.9">1B</text>
<text x="86" y="78.8">U3</text>
<text x="92.5" y="81.5">1Y</text>
<text x="95.6" y="80.6">4</text>
<text x="99.1" y="80.6">MOSI</text>
<text x="135.8" y="79.3">GND</text>
<text x="152.7" y="80.6">11</text>
<text x="152.7" y="83.4">12</text>
<text x="155.7" y="78.8">EXRES1</text>
<text x="155.7" y="81.5">AVDD5</text>
<text x="198.7" y="81.5">DUPLED</text>
<text x="198.9" y="78.8">ACTLED</text>
<text x="205.4" y="80.6">26</text>
<text x="205.4" y="83.4">25</text>
<text x="222.2" y="79.3">C9</text>
<text x="222.2" y="80.5">0.1uF</text>
<text x="229.1" y="79.3">C10</text>
<text x="229.1" y="80.5">10uF/16V</text>
<text x="233.2" y="83.4">C12</text>
<text x="238.4" y="79.3">1</text>
<text x="241.1" y="83.9" transform="rotate(-90 241.1 83.9)">2</text>
<text x="243.9" y="83.9" transform="rotate(-90 243.9 83.9)">4</text>
<text x="246.5" y="79.3">3</text>
<text x="249.7" y="83.4">C13</text>
<text x="18.1" y="84.2">GP5/OSC1/CLKIN</text>
<text x="19.1" y="87">GP3/MCLR/VPP</text>
<text x="20.1" y="89.7">GP1/ICSPCLK</text>
<text x="21.9" y="88.3">GP2/T0CKI</text>
<text x="22" y="85.6">GP4/OSC2</text>
<text x="29.8" y="84.8">3</text>
<text x="29.8" y="88.9">6</text>
<text x="29.8" y="87.5">5</text>
<text x="29.8" y="86.1">4</text>
<text x="33.2" y="86.1">nMCLR_VPP</text>
<text x="33.2" y="88.9">ICSPCLK</text>
<text x="44.2" y="86.1">nRST_FROM_EXT</text>
<text x="44.2" y="88.9">MISO_A</text>
<text x="44.2" y="84.8">SCLK_A</text>
<text x="44.2" y="87.5">nRDY</text>
<text x="71.6" y="88.9">SCLK_A</text>
<text x="82.8" y="88.9">11</text>
<text x="83.5" y="84.8">5</text>
<text x="83.5" y="86.1">6</text>
<text x="85.8" y="85.6">2A</text>
<text x="85.8" y="87">2B</text>
<text x="85.8" y="89.7">3A</text>
<text x="92.5" y="85.6">2Y</text>
<text x="92.5" y="89.7">3Y</text>
<text x="95.6" y="84.8">7</text>
<text x="95.6" y="88.9">9</text>
<text x="99.1" y="88.9">SCLK</text>
<text x="143.5" y="86.2">R20</text>
<text x="143.5" y="87.8">12.4k 1%</text>
<text x="155.7" y="84.2">NC3</text>
<text x="198.6" y="84.2">LINKLED</text>
<text x="214" y="87.5">GND</text>
<text x="233.2" y="84.8">18pF</text>
<text x="249.7" y="84.7">18pF</text>
<text x="13.5" y="93">9</text>
<text x="15.8" y="93.9">EXPOSED</text>
<text x="20" y="91.1">GP0/ICSPDAT</text>
<text x="25.7" y="93.9">VSS</text>
<text x="29.8" y="93">8</text>
<text x="29.8" y="90.2">7</text>
<text x="33.2" y="90.3">ICSPDAT</text>
<text x="44.2" y="90.3">W5500_nRST</text>
<text x="71.6" y="93">SCSn_A</text>
<text x="73" y="90.3">SCLK_B</text>
<text x="73" y="94.4">SCSn_B</text>
<text x="82.8" y="90.2">10</text>
<text x="82.8" y="94.3">13</text>
<text x="82.8" y="93">14</text>
<text x="85.8" y="91.1">3B</text>
<text x="85.8" y="95.2">4B</text>
<text x="85.8" y="93.9">4A</text>
<text x="92.5" y="93.9">4Y</text>
<text x="95.6" y="93">12</text>
<text x="99.1" y="93">SCSn</text>
<text x="100.2" y="95.8">3V3IN</text>
<text x="140" y="94.4">GND</text>
<text x="156.1" y="95">W5500</text>
<text x="164.3" y="95.6" transform="rotate(-90 164.3 95.6)">13</text>
<text x="165.2" y="92.6" transform="rotate(-90 165.2 92.6)">NC2</text>
<text x="167.1" y="95.6" transform="rotate(-90 167.1 95.6)">14</text>
<text x="168" y="92.6" transform="rotate(-90 168 92.6)">AGND</text>
<text x="169.8" y="95.6" transform="rotate(-90 169.8 95.6)">15</text>
<text x="170.7" y="92.6" transform="rotate(-90 170.7 92.6)">AVDD</text>
<text x="172.6" y="95.6" transform="rotate(-90 172.6 95.6)">16</text>
<text x="173.4" y="92.6" transform="rotate(-90 173.4 92.6)">AGND5</text>
<text x="175.3" y="95.6" transform="rotate(-90 175.3 95.6)">17</text>
<text x="176.2" y="92.6" transform="rotate(-90 176.2 92.6)">AVDD3</text>
<text x="178.1" y="95.6" transform="rotate(-90 178.1 95.6)">18</text>
<text x="178.9" y="92.6" transform="rotate(-90 178.9 92.6)">VBG</text>
<text x="180.8" y="95.6" transform="rotate(-90 180.8 95.6)">19</text>
<text x="181.7" y="92.6" transform="rotate(-90 181.7 92.6)">AGND4</text>
<text x="183.5" y="95.6" transform="rotate(-90 183.5 95.6)">20</text>
<text x="184.4" y="92.6" transform="rotate(-90 184.4 92.6)">TOCAP</text>
<text x="186.3" y="95.6" transform="rotate(-90 186.3 95.6)">21</text>
<text x="187.2" y="92.6" transform="rotate(-90 187.2 92.6)">AVDD4</text>
<text x="189" y="95.6" transform="rotate(-90 189 95.6)">22</text>
<text x="189.9" y="92.6" transform="rotate(-90 189.9 92.6)">1V2O</text>
<text x="191.8" y="95.6" transform="rotate(-90 191.8 95.6)">23</text>
<text x="192.6" y="92.6" transform="rotate(-90 192.6 92.6)">RSVD5</text>
<text x="194.5" y="95.6" transform="rotate(-90 194.5 95.6)">24</text>
<text x="195.4" y="92.6" transform="rotate(-90 195.4 92.6)">SPDLED</text>
<text x="215.7" y="94.4">ACTLED</text>
<text x="246.9" y="90.3">GND</text>
<text x="15.1" y="101.1">GP3: INPUT ONLY</text>
<text x="15.1" y="99.7">GP2: NON-INTENAL PULL-UP</text>
<text x="21.3" y="96.3">PIC12F519</text>
<text x="34.3" y="97.1">GND</text>
<text x="66.2" y="98.5">nRDY</text>
<text x="82.8" y="99.8">15</text>
<text x="83.5" y="98.5">1</text>
<text x="85.8" y="99.3">A/B</text>
<text x="85.8" y="100.7">G</text>
<text x="91.3" y="100.7">GND</text>
<text x="91.4" y="99.3">VCC</text>
<text x="95.6" y="99.8">8</text>
<text x="95.6" y="98.5">16</text>
<text x="102.9" y="98.5">C14</text>
<text x="107" y="98.5">0.1uF</text>
<text x="189.1" y="99.9" transform="rotate(-90 189.1 99.9)">1V2O</text>
<text x="215.7" y="97.1">LINKLED</text>
<text x="73.6" y="102.6">R21</text>
<text x="73.6" y="104.3">10K</text>
<text x="78.2" y="105.4">GND</text>
<text x="86.2" y="103.2">MC74VHC157DTR2G</text>
<text x="100.2" y="105.4">GND</text>
<text x="166" y="105.4">GND</text>
<text x="171.5" y="105.4">GND</text>
<text x="183.6" y="105.3" transform="rotate(-90 183.6 105.3)">TOCAP</text>
<text x="191.9" y="105.4">C15</text>
<text x="191.9" y="106.6">10nF</text>
<text x="199.7" y="106.7">R22</text>
<text x="8.3" y="110.7">BOTTOM</text>
<text x="9.6" y="113.6">TP1</text>
<text x="13.8" y="113.6">nMCLR_VPP</text>
<text x="22.9" y="109.2">3V3IN</text>
<text x="29.1" y="113.6">nMCLR_VPP</text>
<text x="70" y="110.8">GND</text>
<text x="81.2" y="109.5">MISO_A</text>
<text x="82.6" y="112.2">MISO_B</text>
<text x="90.6" y="109.5">R23</text>
<text x="90.6" y="112.2">R24</text>
<text x="94.7" y="109.5">0R</text>
<text x="94.7" y="112.2">0R</text>
<text x="101.8" y="109.5">MISO</text>
<text x="185.2" y="110.7">2012</text>
<text x="185.2" y="108.1">C16</text>
<text x="185.2" y="109.3">4.7uF</text>
<text x="188" y="112.2">GND</text>
<text x="199.7" y="108.4">10K</text>
<text x="9.6" y="116.3">TP3</text>
<text x="9.6" y="117.7">TP4</text>
<text x="9.6" y="119.1">TP5</text>
<text x="9.6" y="115">TP2</text>
<text x="16.5" y="116.3">GND</text>
<text x="16.5" y="117.7">PDAT</text>
<text x="16.5" y="119.1">PCLK</text>
<text x="16.5" y="115">3V3IN</text>
<text x="29.1" y="117.7">ICSPDAT</text>
<text x="29.1" y="119.1">ICSPCLK</text>
<text x="81.2" y="117.7">SCSn_B</text>
<text x="81.2" y="116.3">SCLK_B</text>
<text x="81.2" y="114.9">MOSI_B</text>
<text x="90.6" y="116.3">R26</text>
<text x="90.6" y="117.7">R27</text>
<text x="90.6" y="115">R25</text>
<text x="94.7" y="116.3">0R</text>
<text x="94.7" y="117.7">0R</text>
<text x="94.7" y="115">0R</text>
<text x="97.7" y="114.9">MOSI</text>
<text x="97.7" y="116.3">SCLK</text>
<text x="97.7" y="117.7">SCSn</text>
<text x="182.5" y="115">GND</text>
<text x="196.2" y="115">GND</text>
<text x="89.2" y="120.3">NC</text>
<text x="15.1" y="131.4">J3</text>
<text x="23.4" y="127.3">GND</text>
<text x="145.4" y="127.3">3V3A</text>
<text x="20.2" y="135.5">1</text>
<text x="20.2" y="136.9">2</text>
<text x="22.9" y="132.5">3V3IN</text>
<text x="29.1" y="136.9">SCSn_A</text>
<text x="148.2" y="135.6">R28</text>
<text x="148.2" y="136.9">49R9 1%</text>
<text x="155" y="135.6">R29</text>
<text x="155" y="136.9">49R9 1%</text>
<text x="161.9" y="135.6">R30</text>
<text x="161.9" y="136.9">10R 1%</text>
<text x="15.1" y="142.4">HEADER 2</text>
<text x="22" y="141">R47</text>
<text x="22" y="142.4">10K</text>
<text x="141.6" y="142.4">TXP</text>
<text x="179.5" y="142.3">1</text>
<text x="181.1" y="139.7">T1</text>
<text x="181.1" y="141">H1102NL</text>
<text x="181.8" y="143.2">TD+</text>
<text x="196" y="143.2">TX+</text>
<text x="199.9" y="142.3">16</text>
<text x="239.8" y="142.3">1</text>
<text x="241.4" y="141">P1</text>
<text x="242.1" y="143.2">TD+</text>
<text x="23.4" y="149.3">GND</text>
<text x="141.6" y="147.9">TXN</text>
<text x="179.5" y="145.1">2</text>
<text x="179.5" y="147.8">3</text>
<text x="181.8" y="146">CT1</text>
<text x="181.8" y="148.7">TD-</text>
<text x="196.3" y="148.7">TX-</text>
<text x="199.9" y="147.8">14</text>
<text x="229.1" y="149.3">R31</text>
<text x="233.2" y="149.3">49R9 1%</text>
<text x="239.8" y="146.5">2</text>
<text x="239.8" y="149.2">4</text>
<text x="242.1" y="147.3">TD-</text>
<text x="155" y="153.4">22nF</text>
<text x="156.4" y="152">C17</text>
<text x="179.5" y="154.7">6</text>
<text x="181.8" y="155.6">RD+</text>
<text x="195.9" y="155.6">RX+</text>
<text x="195.9" y="151.4">CT4</text>
<text x="199.9" y="154.7">11</text>
<text x="199.9" y="150.6">15 R32</text>
<text x="207.2" y="150.6">75R 1%</text>
<text x="219.5" y="150.6">R33</text>
<text x="225" y="150.6">49R9 1%</text>
<text x="229.1" y="152">R34</text>
<text x="233.2" y="152">49R9 1%</text>
<text x="239.8" y="154.7">3</text>
<text x="239.8" y="152">5</text>
<text x="242.1" y="155.6">RX+</text>
<text x="242.1" y="150.1">NC1</text>
<text x="242.1" y="152.8">NC2</text>
<text x="141.6" y="157.5">RXP</text>
<text x="156.4" y="156.1">GND</text>
<text x="160.5" y="161.6">R36</text>
<text x="163.3" y="157.5">C18</text>
<text x="167.4" y="157.5">6.8nF</text>
<text x="179.5" y="157.4">7</text>
<text x="179.5" y="160.2">8</text>
<text x="181.8" y="158.3">CT2</text>
<text x="181.8" y="161.1">RD-</text>
<text x="196.2" y="161.1">RX-</text>
<text x="199.9" y="160.2">9</text>
<text x="211" y="158.8" transform="rotate(-90 211 158.8)">WIDE</text>
<text x="223.6" y="157.5">R35</text>
<text x="223.6" y="158.9">150R 1%</text>
<text x="253.8" y="161.6">3V3D</text>
<text x="160.5" y="163">82R 1%</text>
<text x="186.3" y="166.2" transform="rotate(-90 186.3 166.2)">4</text>
<text x="187.2" y="163.9" transform="rotate(-90 187.2 163.9)">NC1</text>
<text x="187.7" y="166.2" transform="rotate(-90 187.7 166.2)">5</text>
<text x="188.5" y="163.9" transform="rotate(-90 188.5 163.9)">NC2</text>
<text x="191.8" y="166.9" transform="rotate(-90 191.8 166.9)">12</text>
<text x="192.6" y="163.9" transform="rotate(-90 192.6 163.9)">NC3</text>
<text x="193.1" y="166.9" transform="rotate(-90 193.1 166.9)">13</text>
<text x="194" y="163.9" transform="rotate(-90 194 163.9)">NC4</text>
<text x="195.9" y="163.8">CT3</text>
<text x="199.9" y="162.9">10 R37</text>
<text x="207.2" y="163">75R 1%</text>
<text x="223.6" y="167.1">R38</text>
<text x="244.7" y="167.9">YLW_C</text>
<text x="244.8" y="166.5">YLW_A</text>
<text x="250.6" y="165.7">9</text>
<text x="250.6" y="167">10</text>
<text x="256.5" y="167.1">R39</text>
<text x="260.6" y="167.1">330R</text>
<text x="264.6" y="167.1">LINKLED</text>
<text x="160.5" y="171.2">R40</text>
<text x="160.5" y="172.6">82R 1%</text>
<text x="205.8" y="172.6">4.7nF/2kV</text>
<text x="207.2" y="171.2">C19</text>
<text x="223.6" y="168.5">150R 1%</text>
<text x="239.8" y="172.5">6</text>
<text x="242.1" y="173.4">RX-</text>
<text x="244.7" y="172">GRN_C</text>
<text x="244.8" y="170.6">GRN_A</text>
<text x="250.6" y="169.8">11</text>
<text x="250.6" y="171.2">12</text>
<text x="250.6" y="173.9">15</text>
<text x="256.5" y="171.2">R41</text>
<text x="260.6" y="171.2">330R</text>
<text x="265" y="171.2">ACTLED</text>
<text x="141.6" y="176.7">RXN</text>
<text x="163.3" y="176.7">C20</text>
<text x="167.4" y="176.7">6.8nF</text>
<text x="208.5" y="179.4">CGND</text>
<text x="219.5" y="176.7">R43</text>
<text x="225" y="176.7">49R9 1%</text>
<text x="229.1" y="175.3">R42</text>
<text x="229.1" y="178.1">R44</text>
<text x="233.2" y="175.3">49R9 1%</text>
<text x="233.2" y="178.1">49R9 1%</text>
<text x="239.8" y="175.3">7</text>
<text x="239.8" y="178">8</text>
<text x="242.1" y="176.1">NC3</text>
<text x="242.1" y="178.9">NC4</text>
<text x="245.7" y="174.8">CHA1</text>
<text x="245.7" y="176.1">CHA2</text>
<text x="246.4" y="177.5">MH1</text>
<text x="246.4" y="178.9">MH2</text>
<text x="250.6" y="176.6">13</text>
<text x="250.6" y="178">14</text>
<text x="250.6" y="175.3">16</text>
<text x="149.5" y="183.6">10nF</text>
<text x="150.9" y="182.2">C21</text>
<text x="177" y="185.6">C22</text>
<text x="241.4" y="182">XRJM-U-01-8-8-1-F2</text>
<text x="241.4" y="180.8">5631-S-K-F-L-8C</text>
<text x="257.9" y="183.6">CGND</text>
<text x="153.7" y="187.7">GND</text>
<text x="177" y="191.2">1nF/2kV</text>
<text x="170.1" y="195.9">GND</text>
<text x="175.6" y="193">4520(1808)</text>
<text x="183.8" y="195.9">CGND</text>
<text x="226.4" y="198.6">Title</text>
<text x="226.4" y="202.8">Size</text>
<text x="231.8" y="202.8">Document Number</text>
<text x="231.8" y="200">WIZ550io</text>
<text x="271.6" y="202.8">Rev</text>
<text x="226.4" y="206.9">Date:</text>
<text x="227.7" y="204.1">C</text>
<text x="231.8" y="204.1">&lt;Doc&gt;</text>
<text x="233.5" y="206.9">Thursday, August 29, 2013</text>
<text x="253.8" y="206.9">Sheet</text>
<text x="260.6" y="206.9">1</text>
<text x="264.8" y="206.9">of</text>
<text x="268.9" y="206.9">1</text>
<text x="273" y="204.1">1.0</text>
</g>
<g font-size="1">
<text x="28.8" y="1">5</text>
<text x="83.7" y="1">4</text>
<text x="138.6" y="1">3</text>
<text x="193.4" y="1">2</text>
<text x="248.3" y="1">1</text>
<text x=".4" y="28">D</text>
<text x="276.1" y="28">D</text>
<text x=".4" y="79.4">C</text>
<text x="276.1" y="79.4">C</text>
<text x=".4" y="130.9">B</text>
<text x="276.1" y="130.9">B</text>
<text x=".4" y="182.3">A</text>
<text x="276.1" y="182.3">A</text>
<text x="28.8" y="208.2">5</text>
<text x="83.7" y="208.2">4</text>
<text x="138.6" y="208.2">3</text>
<text x="193.4" y="208.2">2</text>
<text x="248.3" y="208.2">1</text>
</g>
</svg>
